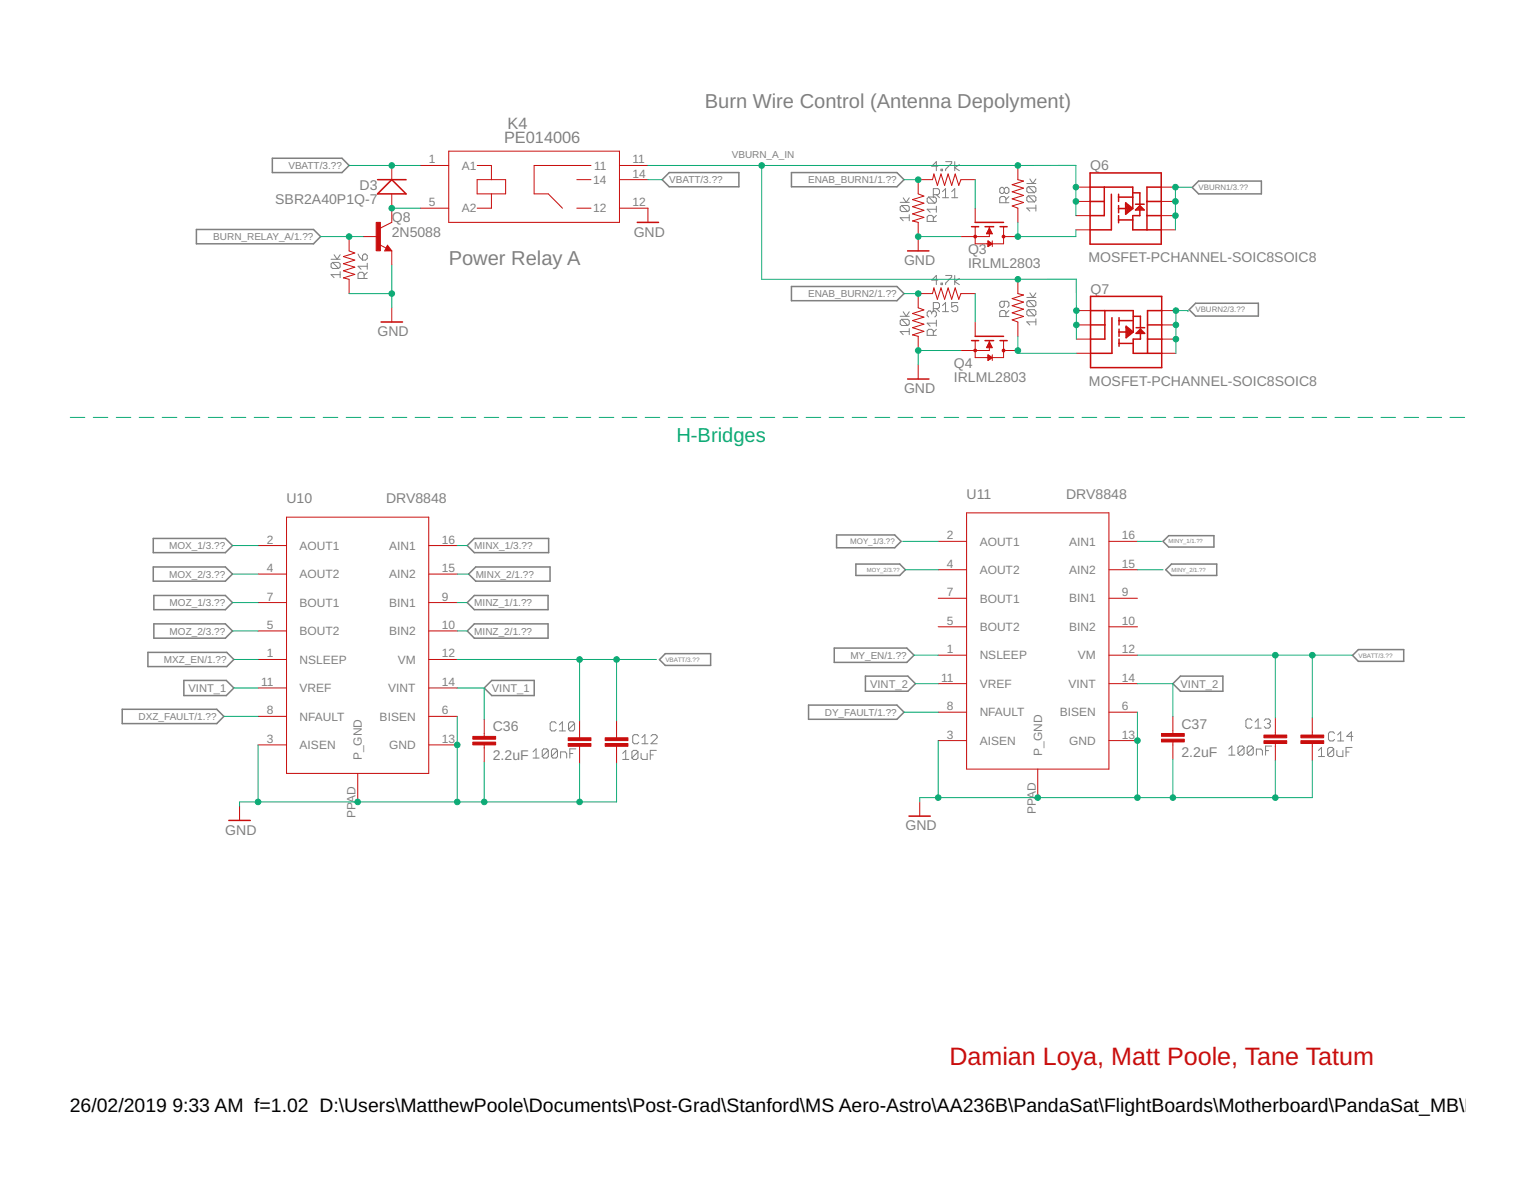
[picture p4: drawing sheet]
<svg xmlns="http://www.w3.org/2000/svg" width="279mm" height="216mm" viewBox="0 0 279 216" stroke-linecap="round" stroke-linejoin="round" font-family="sans-serif">
<g fill="none" stroke="#808080" stroke-width=".18">
<path d="M163.9 36.8h1.6M164.1 37.4h1.1l.3 .3v.5l-.3 .3M164.1 37.4l-.2 .3v.5l.2 .3h1.1M164.1 37.4l1.1 1.1M164.4 36l.6 .8 .5-.8M165.5 39.6h-1.6l.5 .6M165.5 39.1v1.1M169 35.8h1.2l.2 .3v.6l-.2 .3M169 35.8l-.2 .3v.6l.2 .3h1.2M169 35.8l1.2 1.2M169.9 35.4h.8l.3-.3v-.5l-.3-.3h-.8v1.7M170.4 37.5v1.1"/>
<path d="M170.4 39.2l-.5 .5M170.4 38.1h-1.6l.5 .5M170.4 35.4l.6 .6M170.7 30.2h-1.1l.8-.8v1.7M171.3 30.8h.3v.3h-.3zM171.6 34.9l.5-.6v1.7M171.6 36h1.1M172.1 29.4h1.1v.3l-1.1 1.1v.3M173.2 34.9l.6-.6v1.7M173.2 36h1.1M173.8 29.4v1.7M174.6 30l-.8 .5 .8 .6"/>
<path d="M182.8 34.4l-.3-.3h-.3l-.2 .3v.5l.2 .3h.3l.3-.3M182.8 34.4l.3-.3h.3l.2 .3v.5l-.2 .3h-.3l-.3-.3M182.8 34.4v.5M183.1 36.9v-.9l-.3-.2h-.6l-.2 .2v.9h1.6M183.6 35.8l-.5 .5M186.9 33.4h1.7M187.2 34h1.1l.3 .2v.6l-.3 .3M187.2 35.6h1.1l.3 .3v.5l-.3 .3M187.2 35.6l-.3 .3v.5l.3 .3h1.1M187.2 34l-.3 .2v.6l.3 .3h1.1M187.2 35.6l1.1 1.1M187.2 34l1.1 1.1"/>
<path d="M187.5 32.6l.5 .8 .6-.8M188.6 37.8h-1.7l.6 .6M188.6 37.3v1.1M60.3 47.2h1.6M60.5 47.7h1.1l.3 .3v.6l-.3 .2M60.5 47.7l-.2 .3v.6l.2 .2h1.1M60.5 47.7l1.1 1.1M60.8 46.3l.6 .9 .5-.9M61.9 50h-1.6l.5 .5M61.9 49.4v1.1M65.2 46.2l.2 .6 .6 .5M66 46.5l.3-.3h.2l.3 .3v.5l-.3 .3h-.5z"/>
<path d="M66.3 50.7v-.9l-.3-.3h-.6l-.2 .3v.9h1.6M66.8 49.5l-.5 .6M66.8 48.4h-1.6l.5 .6M66.8 47.9v1.1M163.9 57.5h1.6M164.1 58.1h1.1l.3 .3v.5l-.3 .3M164.1 58.1l-.2 .3v.5l.2 .3h1.1M164.1 58.1l1.1 1.1M164.4 56.7l.6 .8 .5-.8M165.5 59.8v1.1M169.6 56.8l.3-.2h.3l.2 .2v.6l-.2 .3M169.6 56.8l-.3-.2h-.3l-.2 .2v.6l.2 .3"/>
<path d="M169.6 56.8v.3M169.9 40.3v-.8l-.3-.3h-.6l-.2 .3v.8h1.6M169.9 56.1h.8l.3-.2v-.6l-.3-.3h-.8v1.7M170.4 58.2v1.1M170.4 59.9l-.5 .6M170.4 58.8h-1.6l.5 .5M170.4 56.1l.6 .6M170.7 50.9h-1.1l.8-.8v1.7M171.3 51.5h.3v.3h-.3zM171.6 55.6l.5-.6v1.7M171.6 56.7h1.1M172.1 50.1h1.1v.3l-1.1 1.1v.3"/>
<path d="M173.8 50.1v1.7M174.3 55h-1.1v.9l.6-.3h.3l.2 .3v.5l-.2 .3h-.6l-.3-.3M174.6 50.7l-.8 .5 .8 .6M182.8 54.8v.8l-.3 .3h-.3l-.2-.3v-.5l.2-.3h1.2l.2 .3v.5l-.2 .3M183.1 57.6v-.9l-.3-.2h-.6l-.2 .2v.9h1.6M183.6 56.5l-.5 .5M186.9 54.1h1.7M187.2 54.7h1.1l.3 .2v.6l-.3 .3M187.2 56.3h1.1l.3 .3v.6l-.3 .2M187.2 54.7l-.3 .2v.6l.3 .3h1.1M187.2 56.3l-.3 .3v.6l.3 .2h1.1M187.2 56.3l1.1 1.1"/>
<path d="M187.2 54.7l1.1 1.1M187.5 53.3l.5 .8 .6-.8M188.6 58v1.1M188.6 58.5h-1.7l.6 .6M165.5 60.3h-1.6l.5 .6M169.9 61v-.8l-.3-.3h-.6l-.2 .3v.8h1.6M97 136.8l.6-.6v1.7M97 137.9h1.1M99.8 136.5v1.1l-.3 .3h-.5l-.3-.3M99.8 136.5l-.3-.3h-.5l-.3 .3v1.1M99.8 136.5l-1.1 1.1M101.2 131.6l-.2-.3h-.6l-.3 .3v1.1l.3 .2h.6l.2-.2"/>
<path d="M101.5 136.5v1.1l-.3 .3h-.6l-.2-.3M101.5 136.5l-.3-.3h-.6l-.2 .3v1.1M101.5 136.5l-1.1 1.1M101.8 132.9h1.1M101.8 131.8l.6-.5v1.6M102 137.9v-1.1h.9l.2 .3v.8M103.7 137.1h.6M104.6 131.6l-.3-.3h-.5l-.3 .3v1.1M104.6 131.6v1.1l-.3 .2h-.5l-.3-.2M104.6 131.6l-1.1 1.1M104.8 136.2h-1.1v1.7M113.3 137l.6-.5v1.6"/>
<path d="M113.3 138.1h1.1M116.1 136.8v1.1l-.3 .2h-.5l-.3-.2M116.1 136.8l-.3-.3h-.5l-.3 .3v1.1M116.1 136.8l-1.1 1.1M116.3 133.9l-.3-.3h-.6l-.2 .3v1.1l.2 .3h.6l.3-.3M116.7 137v.9l.3 .2h.8v-1.1M116.8 135.3h1.1M116.8 134.2l.6-.6v1.7M118.4 137.3h.5M118.5 133.9l.3-.3h.5l.3 .3v.3l-1.1 1.1h1.1M119.5 136.5h-1.1v1.6M223.7 136.2l.5-.5v1.7"/>
<path d="M223.7 137.4h1.1M226.4 136v1.1l-.2 .3h-.6l-.3-.3M226.4 136l-.2-.3h-.6l-.3 .3v1.1M226.4 136l-1.1 1.1M227.9 131l-.3-.2h-.5l-.3 .2v1.2l.3 .2h.5l.3-.2M228.1 136v1.1l-.3 .3h-.5l-.3-.3M228.1 136l-.3-.3h-.5l-.3 .3v1.1M228.1 136l-1.1 1.1M228.5 132.4h1.1M228.5 131.3l.5-.5v1.6M228.7 137.4v-1.2h.8l.3 .3v.9M230.1 131l.3-.2h.5l.3 .2v.3l-.3 .3"/>
<path d="M230.4 136.5h.5M230.7 131.6h.2M230.9 131.6l.3 .3v.3l-.3 .2h-.5l-.3-.2M231.5 135.7h-1.1v1.7M240 136.5l.5-.5v1.6M240 137.6h1.1M242.8 136.2v1.1l-.3 .3h-.6l-.2-.3M242.8 136.2l-.3-.2h-.6l-.2 .2v1.1M242.8 136.2l-1.1 1.1M242.9 133.4l-.3-.3h-.5l-.3 .3v1.1l.3 .3h.5l.3-.3M243.3 136.5v.8l.3 .3h.8v-1.1M243.5 134.8h1.1"/>
<path d="M243.5 133.7l.5-.6v1.7M245 136.8h.6M246.1 136h-1.1v1.6M246.3 133.9h-1.2l.9-.8v1.7"/>
</g>
<g fill="none" stroke="#808080" stroke-width=".28">
<path d="M49.6 28.8h12.7l1.2 1.3-1.2 1.3h-12.7zM120.5 32.7l1.3-1.3h12.7v2.6h-12.7zM144.1 31.4h19.2l1.2 1.3-1.2 1.3h-19.2zM217 34.1l1.2-1.2h11.4v2.4h-11.4zM35.8 41.7h21.3l1.3 1.3-1.3 1.3h-21.3zM144.1 52.1h19.2l1.2 1.3-1.2 1.3h-19.2zM216.5 56.3l1.1-1.1h11.4v2.3h-11.4zM27.9 97.9h13.1l1.3 1.3-1.3 1.3h-13.1zM85 99.2l1.3-1.3h13.6v2.6h-13.6zM152.3 97.3h10.6l1.1 1.2-1.1 1.1h-10.6zM211.7 98.5l1-1.1h8.3v2.1h-8.3zM26.9 118.7h14.4l1.3 1.3-1.3 1.2h-14.4z"/>
<path d="M27.9 103.1h13.1l1.3 1.3-1.3 1.3h-13.1zM28 108.3h13l1.3 1.3-1.3 1.3h-13zM28 113.5h13l1.3 1.3-1.3 1.3h-13zM85 109.6l1.3-1.3h13.5v2.6h-13.5zM85 114.8l1.3-1.3h13.5v2.6h-13.5zM85.3 104.4l1.3-1.3h13.5v2.6h-13.5zM121.1 118.9h8.2v2.1h-8.2l-1.1-1zM151.8 117.9h13.3l1.3 1.3-1.3 1.3h-13.3zM155.8 102.6h8l1 1-1 1.1h-8zM212.2 103.6l1-1h8.3v2.1h-8.3zM246.2 119.2l1-1h8.3v2.1h-8.3zM22.2 129h17.3l1.2 1.3-1.2 1.3h-17.3z"/>
<path d="M33.5 123.8h7.7l1.4 1.3-1.4 1.4h-7.7zM88.1 125.1l1.4-1.3h7.7v2.7h-7.7zM147.2 128.2h16.1l1.2 1.3-1.2 1.3h-16.1zM157.5 123h7.7l1.4 1.4-1.4 1.3h-7.7zM213.5 124.4l1.4-1.4h7.7v2.7h-7.7z"/>
</g>
<g fill="none" stroke="#c90d0c" stroke-width=".18">
<path d="M71.3 30.1v2.6M71.3 35.3v5.1l-2.1 1.1M76.5 30.1h5.2M76.5 37.9h5.2M81.7 27.5h31.1v12.9h-31.1zM86.8 32.7h5.2v2.6h-5.2zM86.8 30.1h2.7v2.6M89.5 35.3v2.6h-2.7M105 32.7h2.6M105 37.9h2.6M107.6 30.1h-10.4v5.2h2.6l2.6 2.6M112.8 32.7h5.1"/>
<path d="M112.8 30.1h5.1M112.8 37.9h5.1v2.5M177.5 32.7h-2.6l-.4 1-.6-2.1-.7 2.1-.6-2.1-.7 2.1-.6-2.1-.7 2.1-.6-2.1-.3 1.1h-2.6v2.6l1.1 .4-2.1 .6 2.1 .7-2.1 .6 2.1 .6-2.1 .7 2.1 .6-2.1 .7 1 .2v5.2M177.5 37.9v2.5M185.3 30.1v2.6l1 .2-2.1 .7 2.1 .6-2.1 .7 2.1 .6-2.1 .7 2.1 .6-2.1 .7 1.1 .4v2.5M195.8 39.2h2.6M195.8 36.6h2.6M195.8 34h2.6M211.4 39.2h2.6M211.4 36.6h2.6M211.4 34h2.6M63.5 43v2.6l1.1 .4-2.1 .7 2.1 .6-2.1 .7 2.1 .6-2.1 .7 2.1 .6-2.1 .6 1 .3v2.6"/>
<path d="M66.1 43h2.6M69 44.5l1.3 .6M70.5 44.6l.8 1h-1.3zM71.3 45.6v2.6M71.3 56v2.6M177.5 53.4h-2.6l-.4 1-.6-2-.7 2-.6-2-.7 2-.6-2-.7 2-.6-2-.3 1h-2.6v2.6l1.1 .4-2.1 .6 2.1 .7-2.1 .6 2.1 .7-2.1 .6 2.1 .7-2.1 .6 1 .3v2.6M177.5 41.2v3.1h5.2v-3.1M177.5 58.6v2.6M179.6 42.4h.9M179.7 42.2h.8M179.8 42.1h.6M179.8 42h.5"/>
<path d="M179.8 43.8l.8 .5-.8 .6zM179.8 44.8h.1M179.8 44.7h.2M179.8 44.6h.4M179.8 44.5h.6M179.8 44.2h.6M179.8 44.1h.5M179.8 44h.3M179.8 43.9h.1M179.9 41.9h.4M180 41.7h.2M180 41.6h.1"/>
<path d="M180.1 41.2v1.8h-5.2M180.1 41.5l.5 1h-1zM180.1 41.5h.1M180.6 43.8v1.1M182.7 43h2.6M185.3 50.8v2.6l1 .3-2.1 .6 2.1 .6-2.1 .7 2.1 .6-2.1 .7 2.1 .7-2.1 .6 1.1 .4v2.6M195.8 41.8h2.6M195.9 59.1h2.6M195.9 56.5h2.6M211.4 41.8h2.6M211.5 59.1h2.5M211.5 56.5h2.5"/>
<path d="M167.1 66.4v2.5M177.5 62v3h5.2v-3M179.6 63.1h1M179.7 63h.8M179.7 62.9h.7M179.8 62.8h.6M179.8 64.5l.8 .5-.8 .6zM179.8 65.5h.2M179.8 65.4h.3M179.8 65.2h.5M179.8 65.1h.7M179.8 65h.7"/>
<path d="M179.8 64.9h.5M179.8 64.7h.3M179.8 64.6h.2M179.9 62.6h.4M179.9 62.5h.3M180 62.4h.2M180 62.3h.1M180.1 62v1.8h-5.2M180.1 62.2l.5 1h-1zM180.6 64.5v1.1M182.7 63.8h2.6M195.9 64.3h2.6"/>
<path d="M195.9 61.7h2.6M211.5 64.3h2.5M211.5 61.7h2.5M47 99.2h5.2M52.2 94.1h25.8v46.6h-25.8zM78 99.2h5.2M170.8 98.5h5.1M175.9 93.3h25.9v46.6h-25.9zM201.8 98.5h5.2M47 120h5.2M47 104.4h5.2M47 114.8h5.2"/>
<path d="M47 109.6h5.2M78 120h5.2M78 104.4h5.2M78 114.8h5.2M78 109.6h5.2M170.8 119.2h5.1M170.8 103.6h5.1M170.8 114h5.1M170.8 108.8h5.1M201.8 119.2h5.2M201.8 103.6h5.2M201.8 114h5.2"/>
<path d="M201.8 108.8h5.2M47 135.5h5.2M47 130.3h5.2M47 125.1h5.2M78 135.5h5.2M78 130.3h5.2M78 125.1h5.2M88.1 130.8v3.1M88.1 135.5v3.1M105.5 131.1v3.1M105.5 135.7v3.2M112.2 131.1v3.1"/>
<path d="M112.2 135.7v3.2M170.8 134.7h5.1M170.8 129.5h5.1M170.8 124.4h5.1M188.9 139.9v5.2M201.8 134.7h5.2M201.8 129.5h5.2M201.8 124.4h5.2M213.5 130.3v3.1M213.5 135v3.1M232.1 130.6v3.1M232.1 135.2v3.1"/>
<path d="M238.9 130.6v3.1M238.9 135.2v3.1M43.6 146.6v2.6M65.1 140.7v5.2M167.4 145.9v2.5"/>
</g>
<g fill="none" stroke="#c90d0c" stroke-width=".28">
<path d="M68.7 32.7h5.2M71.3 32.7l2.6 2.6h-5.2zM198.4 31.5h13v12.9h-13zM198.4 34h7.8v3.9M198.4 36.6h2.6M201 34v5.2h-2.6M202.3 35.3v6.5h-3.9M203.6 35.3v1.3M203.6 37.4v1.3M203.6 39.2v1.3M203.6 35.9h2.6M203.6 37.9h1.3"/>
<path d="M204.9 36.9l1.3 1-1.3 1.1zM204.9 37.1l1 .8M205 38.6l.1 .1M205 37.7l.7 .5M205 37.5l.8 .6M205 38l.6 .3M205 38.4l.3 .1M205.1 38.2l.3 .2M206.2 35.1h1.3v2M206.7 37.1h1.6M207.1 38h.8M207.3 37.8h.4"/>
<path d="M207.4 37.6h.2M207.5 38.2v1h-1.3v2.6h5.2M207.5 37.4l.8 .8h-1.6zM208.8 36.6h2.6M208.8 39.2h2.6M211.4 34h-2.6v7.8M69.4 58.6h3.9M70.5 45.1l.2 .3h-.4l.2-.5 .6 .6h-.8M116 40.4h3.9M165.2 45.6h3.9M176.8 41.2h1.3M177.5 40.4h5.2"/>
<path d="M179.3 41.2h1.6M182 41.2h1.3M198.5 53.9h13v13h-13zM198.5 56.5h7.8v3.9M198.5 59.1h2.6M201.1 56.5v5.2h-2.6M202.4 57.8v6.5h-3.9M203.6 40h2.6M203.7 57.8v1.3M203.7 59.9v1.3M203.7 58.3h2.6M205 59.4l1.3 1-1.3 1z"/>
<path d="M205 59.6l1 .8M205.1 59.9l.8 .6M206.3 57.5h1.3v2.1M206.8 59.6h1.5M207.6 59.9l.7 .7h-1.5zM208.9 59.1h2.6M211.5 56.5h-2.6v7.8M165.2 68.9h3.9M176.8 62h1.3M177.5 61.2h5.2M179.3 62h1.6M182 62h1.3"/>
<path d="M203.7 61.7v1.3M203.7 62.5h2.6M203.7 60.4h1.3M205.1 61.1h.1M205.1 60.2l.7 .4M205.1 60.4l.6 .3M205.1 60.9l.2 .1M205.2 60.7l.3 .2M207.2 60.5h.8M207.4 60.3h.4M207.5 60.1h.2M207.6 60.6v1.1h-1.3v2.6h5.2"/>
<path d="M208.9 61.7h2.6M41.7 149.2h3.9M165.5 148.4h3.8"/>
</g>
<g fill="#c90d0c" stroke="#c90d0c" stroke-width=".18">
<circle cx="177.5" cy="43" r=".25"/>
<circle cx="182.7" cy="43" r=".25"/>
<circle cx="177.5" cy="63.8" r=".25"/>
<circle cx="182.7" cy="63.8" r=".25"/>
</g>
<g fill="#c90d0c" stroke="#c90d0c" stroke-width=".18">
<path d="M68.5 40.4h.7v5.2h-.7z"/>
<path d="M103.4 135.2h4.2v.5h-4.2z"/>
<path d="M103.4 134.2h4.2v.5h-4.2z"/>
<path d="M110.2 135.2h4.1v.5h-4.1z"/>
<path d="M110.2 134.2h4.1v.5h-4.1z"/>
<path d="M230.1 134.7h4.1v.5h-4.1z"/>
<path d="M230.1 133.7h4.1v.5h-4.1z"/>
<path d="M236.8 134.7h4.1v.5h-4.1z"/>
<path d="M236.8 133.7h4.1v.5h-4.1z"/>
<path d="M86.1 135h4.1v.5h-4.1z"/>
<path d="M86.1 133.9h4.1v.6h-4.1z"/>
<path d="M211.4 134.5h4.2v.5h-4.2z"/>
<path d="M211.4 133.4h4.2v.5h-4.2z"/>
</g>
<g fill="none" stroke="#0dab76" stroke-width=".18">
<path d="M63.5 30.1h13M71.3 37.9h5.2M117.9 32.7h2.6M117.9 30.1h77.9v9.1M138.6 30.1v20.7h57.3v10.9M164.5 32.7h2.6M177.5 32.7v5.2M214.5 34v.1M216.9 34.1l-2.9-.1v7.8M58.4 43h7.7M63.5 53.4h7.8M71.3 48.2v7.8"/>
<path d="M164.5 53.4h2.6M167.1 43h7.8M177.5 53.4v5.2M185.3 40.4v2.6h10.5v-1.2M216.2 56.7v-.2h-2.2v7.8M12.8 75.9h2.6M17 75.9h2.6M21.2 75.9h2.6M25.3 75.9h2.7M29.5 75.9h2.7M33.7 75.9h2.7M37.9 75.9h2.7"/>
<path d="M42.1 75.9h2.6M46.3 75.9h2.6M50.5 75.9h2.6M54.7 75.9h2.6M58.8 75.9h2.7M63 75.9h2.7M67.2 75.9h2.6M71.4 75.9h2.6M75.6 75.9h2.6M79.8 75.9h2.6M83.9 75.9h2.7M88.1 75.9h2.7"/>
<path d="M92.3 75.9h2.7M96.5 75.9h2.7M100.7 75.9h2.6M104.9 75.9h2.6M109.1 75.9h2.6M113.2 75.9h2.7M117.4 75.9h2.7M121.6 75.9h2.7M125.8 75.9h2.7M130 75.9h2.7M134.2 75.9h2.6M138.4 75.9h2.6"/>
<path d="M142.5 75.9h2.7M146.7 75.9h2.7M150.9 75.9h2.7M155.1 75.9h2.7M159.3 75.9h2.6M163.5 75.9h2.6M167.7 75.9h2.6M171.9 75.9h2.6M174.9 63.8h-7.8v2.6M176 75.9h2.7M180.2 75.9h2.7M184.4 75.9h2.6"/>
<path d="M185.3 61.2v3.1h10.6M188.6 75.9h2.6M192.8 75.9h2.6M197 75.9h2.6M201.1 75.9h2.7M205.3 75.9h2.7M209.5 75.9h2.7M213.7 75.9h2.7M217.9 75.9h2.6M222.1 75.9h2.6M226.3 75.9h2.6M230.4 75.9h2.7"/>
<path d="M234.6 75.9h2.7M238.8 75.9h2.7M243 75.9h2.7M247.2 75.9h2.7M251.4 75.9h2.6M255.6 75.9h2.6M259.7 75.9h2.7M263.9 75.9h2.7M42.3 99.2h4.7M83.2 99.2h1.8M164.3 98.5h6.5M207 98.5h4.4"/>
<path d="M42.3 104.4h4.7M42.3 109.6h4.7M42.3 114.8h4.7M42.6 120h4.4M83.2 120h36.3M83.2 104.4h2.1M83.2 109.6h1.8M83.2 114.8h1.8M105.5 120v11.1M112.2 120v11.1M164.8 103.6h6M166.4 119.2h4.4"/>
<path d="M207 119.2h39.1M207 103.6h4.7M232.1 119.2v11.4M238.9 119.2v11.4M40.7 130.3h6.3M42.6 125.1h4.4M47 135.5v10.4M83.2 130.3v15.6M83.2 125.1h4.9v5.7M88.1 138.6v7.3M105.5 138.9v7M112.2 138.9v7h-68.6v.7"/>
<path d="M164.5 129.5h6.3M166.6 124.4h4.2M170.8 134.7v10.4M207 129.5v15.6M207 124.4h6.5v5.9M213.5 138.1v7M232.1 138.3v6.8M238.9 138.3v6.8h-71.5v.8"/>
</g>
<g fill="#0dab76" stroke="#0dab76" stroke-width=".18">
<circle cx="167.1" cy="43" r=".51"/>
<circle cx="167.1" cy="63.8" r=".51"/>
<circle cx="71.3" cy="53.4" r=".51"/>
<circle cx="65.1" cy="145.9" r=".51"/>
<circle cx="83.2" cy="135.5" r=".51"/>
<circle cx="47" cy="145.9" r=".51"/>
<circle cx="83.2" cy="145.9" r=".51"/>
<circle cx="105.5" cy="145.9" r=".51"/>
<circle cx="88.1" cy="145.9" r=".51"/>
<circle cx="188.9" cy="145.1" r=".51"/>
<circle cx="207" cy="134.7" r=".51"/>
<circle cx="170.8" cy="145.1" r=".51"/>
<circle cx="207" cy="145.1" r=".51"/>
<circle cx="232.1" cy="145.1" r=".51"/>
<circle cx="213.5" cy="145.1" r=".51"/>
<circle cx="71.3" cy="30.1" r=".51"/>
<circle cx="105.5" cy="120" r=".51"/>
<circle cx="112.2" cy="120" r=".51"/>
<circle cx="232.1" cy="119.2" r=".51"/>
<circle cx="238.9" cy="119.2" r=".51"/>
<circle cx="167.1" cy="32.7" r=".51"/>
<circle cx="167.1" cy="53.4" r=".51"/>
<circle cx="185.3" cy="43" r=".51"/>
<circle cx="185.3" cy="50.8" r=".51"/>
<circle cx="138.6" cy="30.1" r=".51"/>
<circle cx="195.8" cy="36.6" r=".51"/>
<circle cx="195.8" cy="34" r=".51"/>
<circle cx="185.3" cy="30.1" r=".51"/>
<circle cx="195.9" cy="59.1" r=".51"/>
<circle cx="195.9" cy="56.5" r=".51"/>
<circle cx="63.5" cy="43" r=".51"/>
<circle cx="71.3" cy="37.9" r=".51"/>
<circle cx="214" cy="39.2" r=".51"/>
<circle cx="214" cy="36.6" r=".51"/>
<circle cx="214" cy="34" r=".51"/>
<circle cx="185.3" cy="63.8" r=".51"/>
<circle cx="214" cy="61.7" r=".51"/>
<circle cx="214" cy="59.1" r=".51"/>
<circle cx="214" cy="56.5" r=".51"/>
</g>
<text font-size="4.6" fill="#c90d0c" x="172.8" y="193.7">Damian Loya, Matt Poole, Tane Tatum</text>
<g font-size="3.7" fill="#808080">
<text x="128.3" y="19.7">Burn Wire Control (Antenna Depolyment)</text>
<text x="81.7" y="48.2">Power Relay A</text>
</g>
<text font-size="3.7" fill="#0dab76" x="123.1" y="80.3">H-Bridges</text>
<g font-size="3.5">
<text x="12.7" y="202.2">26/02/2019</text>
<text x="31.4" y="202.2">9:33 AM f=1.02 D:\Users\MatthewPoole\Documents\Post-Grad\Stanford\MS Aero-Astro\AA236B\PandaSat\FlightBoards\Motherboard\PandaSat_MB\MB_2.sch</text>
</g>
<g font-size="3" fill="#808080">
<text x="92.4" y="23.4">K4</text>
<text x="91.7" y="26">PE014006</text>
</g>
<g font-size="2.6" fill="#808080">
<text x="65.5" y="34.5">D3</text>
<text x="198.4" y="30.9">Q6</text>
<text x="50.1" y="37.1">SBR2A40P1Q-7</text>
<text x="71.3" y="40.5">Q8</text>
<text x="71.3" y="43">2N5088</text>
<text x="115.3" y="43">GND</text>
<text x="176.2" y="46.2">Q3</text>
<text x="198.1" y="47.7">MOSFET-PCHANNEL-SOIC8SOIC8</text>
<text x="164.5" y="48.2">GND</text>
<text x="176.2" y="48.7">IRLML2803</text>
<text x="198.5" y="53.4">Q7</text>
<text x="68.7" y="61.2">GND</text>
<text x="164.5" y="71.5">GND</text>
<text x="173.6" y="69.5">IRLML2803</text>
<text x="173.6" y="66.9">Q4</text>
<text x="198.2" y="70.2">MOSFET-PCHANNEL-SOIC8SOIC8</text>
<text x="52.1" y="91.5">U10</text>
<text x="70.3" y="91.5">DRV8848</text>
<text x="175.9" y="90.7">U11</text>
<text x="194.1" y="90.7">DRV8848</text>
<text x="89.7" y="133">C36</text>
<text x="215" y="137.7">2.2uF</text>
<text x="215" y="132.5">C37</text>
<text x="89.7" y="138.2">2.2uF</text>
<text x="41" y="151.8">GND</text>
<text x="164.8" y="151">GND</text>
</g>
<g font-size="2.2" fill="#808080">
<text x="78.1" y="29.7">1</text>
<text x="115.1" y="29.7">11</text>
<text x="84.1" y="30.9">A1</text>
<text x="108" y="33.4">14</text>
<text x="108.1" y="30.9">11</text>
<text x="115.1" y="32.3">14</text>
<text x="78.1" y="37.5">5</text>
<text x="84.1" y="38.6">A2</text>
<text x="108" y="38.6">12</text>
<text x="115.1" y="37.5">12</text>
<text x="48.6" y="98.9">2</text>
<text x="54.5" y="100">AOUT1</text>
<text x="70.8" y="100">AIN1</text>
<text x="80.4" y="98.9">16</text>
<text x="172.4" y="98.1">2</text>
<text x="178.3" y="99.2">AOUT1</text>
<text x="194.6" y="99.2">AIN1</text>
<text x="204.2" y="98.1">16</text>
<text x="48.6" y="104.1">4</text>
<text x="54.5" y="105.2">AOUT2</text>
<text x="70.8" y="105.2">AIN2</text>
<text x="80.4" y="104.1">15</text>
<text x="172.4" y="103.3">4</text>
<text x="178.3" y="104.4">AOUT2</text>
<text x="194.6" y="104.4">AIN2</text>
<text x="204.2" y="103.3">15</text>
<text x="48.6" y="109.2">7</text>
<text x="54.5" y="110.4">BOUT1</text>
<text x="70.8" y="110.4">BIN1</text>
<text x="80.4" y="109.2">9</text>
<text x="172.4" y="113.6">5</text>
<text x="172.4" y="108.5">7</text>
<text x="178.3" y="109.6">BOUT1</text>
<text x="194.6" y="109.6">BIN1</text>
<text x="204.2" y="108.5">9</text>
<text x="204.2" y="113.6">10</text>
<text x="48.6" y="119.6">1</text>
<text x="48.6" y="114.4">5</text>
<text x="54.5" y="115.6">BOUT2</text>
<text x="70.8" y="115.5">BIN2</text>
<text x="80.4" y="114.4">10</text>
<text x="80.4" y="119.6">12</text>
<text x="172.4" y="118.8">1</text>
<text x="178.3" y="120">NSLEEP</text>
<text x="178.3" y="114.8">BOUT2</text>
<text x="194.6" y="114.8">BIN2</text>
<text x="196.2" y="119.9">VM</text>
<text x="204.2" y="118.8">12</text>
<text x="47.5" y="124.8">11</text>
<text x="54.5" y="120.7">NSLEEP</text>
<text x="54.5" y="125.9">VREF</text>
<text x="70.7" y="125.9">VINT</text>
<text x="72.4" y="120.7">VM</text>
<text x="80.4" y="124.8">14</text>
<text x="171.3" y="124">11</text>
<text x="178.3" y="125.1">VREF</text>
<text x="194.5" y="125.1">VINT</text>
<text x="204.2" y="124">14</text>
<text x="48.6" y="129.9">8</text>
<text x="54.5" y="131.1">NFAULT</text>
<text x="69.1" y="131.1">BISEN</text>
<text x="80.4" y="129.9">6</text>
<text x="172.4" y="129.2">8</text>
<text x="178.3" y="130.3">NFAULT</text>
<text x="192.9" y="130.3">BISEN</text>
<text x="204.2" y="129.2">6</text>
<text x="48.6" y="135.1">3</text>
<text x="54.5" y="136.3">AISEN</text>
<text x="70.8" y="136.3">GND</text>
<text x="80.4" y="135.1">13</text>
<text x="172.4" y="134.4">3</text>
<text x="178.3" y="135.5">AISEN</text>
<text x="189.7" y="137.5" transform="rotate(-90 189.7 137.5)">P_GND</text>
<text x="194.6" y="135.5">GND</text>
<text x="204.2" y="134.4">13</text>
<text x="65.9" y="138.3" transform="rotate(-90 65.9 138.3)">P_GND</text>
<text x="64.7" y="148.8" transform="rotate(-90 64.7 148.8)">PPAD</text>
<text x="188.5" y="148.1" transform="rotate(-90 188.5 148.1)">PPAD</text>
</g>
<g font-size="2" fill="#808080">
<text x="34.3" y="125.9">VINT_1</text>
<text x="89.5" y="125.9">VINT_1</text>
<text x="158.4" y="125.1">VINT_2</text>
<text x="214.9" y="125.1">VINT_2</text>
</g>
<g font-size="1.8" fill="#808080">
<text x="133.2" y="28.8">VBURN_A_IN</text>
<text x="52.5" y="30.7">VBATT/3.??</text>
<text x="121.8" y="33.3">VBATT/3.??</text>
<text x="147.1" y="33.3">ENAB_BURN1/1.??</text>
<text x="38.8" y="43.7">BURN_RELAY_A/1.??</text>
<text x="147.1" y="54">ENAB_BURN2/1.??</text>
<text x="30.8" y="99.9">MOX_1/3.??</text>
<text x="86.3" y="99.9">MINX_1/3.??</text>
<text x="30.8" y="105.1">MOX_2/3.??</text>
<text x="86.6" y="105.1">MINX_2/1.??</text>
<text x="30.9" y="110.2">MOZ_1/3.??</text>
<text x="86.3" y="110.2">MINZ_1/1.??</text>
<text x="30.9" y="115.4">MOZ_2/3.??</text>
<text x="86.3" y="115.4">MINZ_2/1.??</text>
<text x="154.8" y="119.8">MY_EN/1.??</text>
<text x="29.8" y="120.6">MXZ_EN/1.??</text>
<text x="25.2" y="131">DXZ_FAULT/1.??</text>
<text x="150.2" y="130.2">DY_FAULT/1.??</text>
</g>
<text font-size="1.5" fill="#808080" x="154.7" y="99">MOY_1/3.??</text>
<g font-size="1.4" fill="#808080">
<text x="218.2" y="34.6">VBURN1/3.??</text>
<text x="217.6" y="56.8">VBURN2/3.??</text>
</g>
<g font-size="1.2" fill="#808080">
<text x="247.3" y="119.6">VBATT/3.??</text>
<text x="121.1" y="120.4">VBATT/3.??</text>
</g>
<g font-size="1.1" fill="#808080">
<text x="212.7" y="98.8">MINY_1/1.??</text>
<text x="157.8" y="104">MOY_2/3.??</text>
<text x="213.2" y="104">MINY_2/1.??</text>
</g>
</svg>
